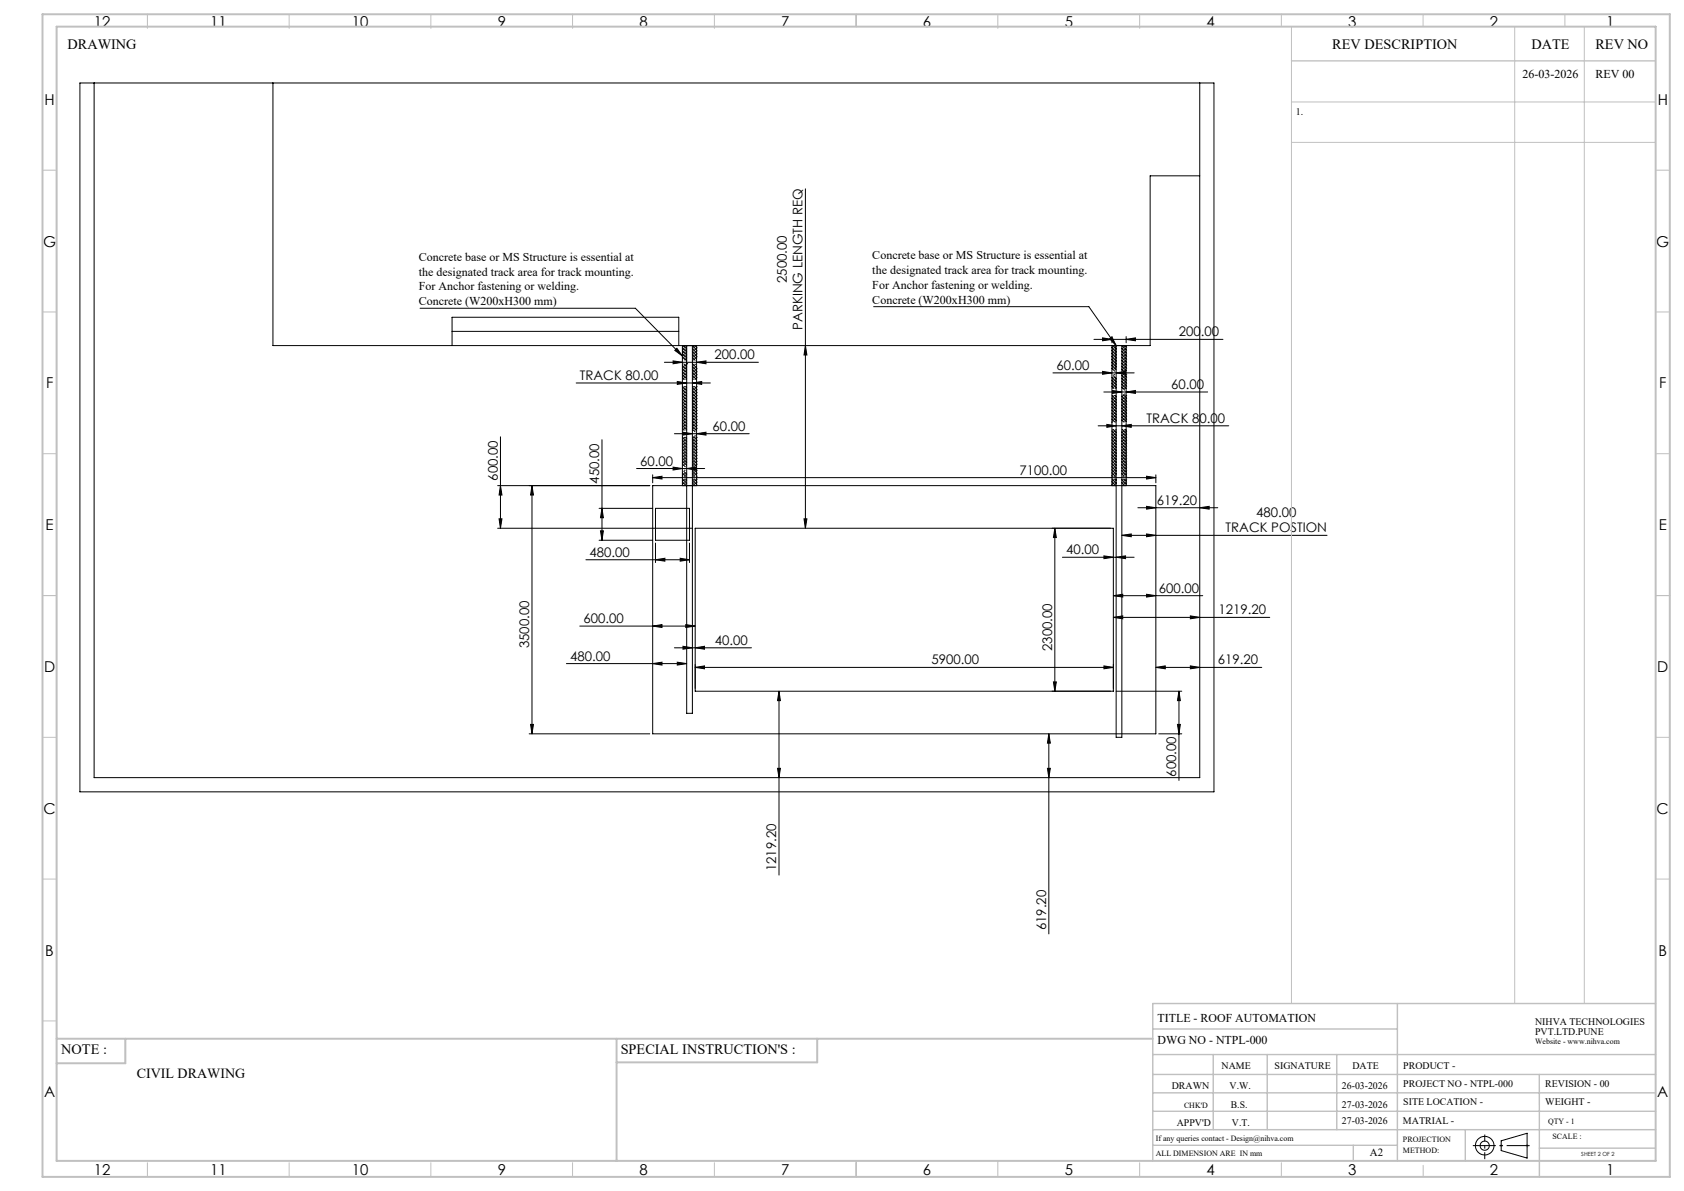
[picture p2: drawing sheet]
<svg xmlns="http://www.w3.org/2000/svg" width="594mm" height="420mm" viewBox="0 0 594 420" stroke-linecap="round" stroke-linejoin="round" font-family="sans-serif">
<g fill="none" stroke="#000" stroke-width=".35">
<path d="M28.2 29.3h400v249.9h-400zM33.2 29.3v244.9h390v-244.9M96.3 29.3v92.6h309.4v-59.9h17.5M284.1 66.6v119.7M148.2 108.7h75.9l16.6 16.8M159.5 116.9h79.9M308.2 108.1h75.9l9.6 13.8M385.9 119.7h45.5M388.9 119.2l3.3 .5-3.3 .5zM391.4 119.5l.8-.6 1.5 3zM392.2 118.7v2.2M397.2 119.7l3.3-.5v1z"/>
<path d="M397.2 118.7v2.2M159.5 121.9v-10h79.9v10M203.2 135.1h47.4M234.4 127.8h33.1M237.4 127.3l3.3 .5-3.3 .5zM238 123.6l.8-.8 1.9 2.7zM238.9 134.5l3.3 .6-3.3 .5zM240.7 121.9v49.4M240.7 125.7l1.5 1.5M240.7 132l1.5 1.5M240.7 122.6l1.5 1.5M240.7 123.6l1.5 1.5"/>
<path d="M240.7 124.7l1.5 1.5M240.7 129.9l1.5 1.5M240.7 131l1.5 1.5M240.7 137.3l1.5 1.5M240.7 138.3l1.5 1.6M240.7 139.4l1.5 1.5M240.7 133.1l.7 .7M240.8 136.3l1.4 1.4M240.8 122.1h.1M240.8 123.2h.1M240.8 124.3h.1M240.8 125.3h.1"/>
<path d="M240.8 126.3h.1M240.8 129.5h.1M240.8 130.6h.1M240.8 131.6h.1M240.8 132.7h.1M240.8 133.7h.1M240.8 136.9h.1M240.8 137.9h.1M240.8 139h.1M240.8 129l1.4 1.4M241.1 121.9l1.1 1.1M241.2 128.3l1 1"/>
<path d="M241.3 122.7h.1M241.3 123.7h.1M241.3 124.8h.1M241.3 125.8h.1M241.3 126.9h.1M241.3 129h.1M241.3 130.1h.1M241.3 131.1h.1M241.3 132.1h.1M241.3 133.2h.1M241.3 136.4h.1M241.3 137.4h.1"/>
<path d="M241.3 138.4h.1M241.3 139.5h.1M241.8 136.3l.4 .4M241.9 122.1h.1M241.9 123.2h.1M241.9 124.3h.1M241.9 125.3h.1M241.9 126.3h.1M241.9 128.5h.1M241.9 129.5h.1M241.9 130.6h.1M241.9 131.6h.1"/>
<path d="M241.9 132.7h.1M241.9 133.7h.1M241.9 136.9h.1M241.9 137.9h.1M241.9 139h.1M242.1 121.9l.1 .1M242.2 128.3h.1M242.2 121.9v129.6h2v-129.6l1.5 1.4M244.2 135.1l3.3-.6v1.1zM244.2 122.9l1.5 1.5M244.2 123.9l1.5 1.6M244.2 125l1.5 1.5"/>
<path d="M244.2 129.2l1.5 1.5M244.2 130.3l1.5 1.5M244.2 131.3l1.5 1.5M244.2 132.4l1.4 1.4M244.2 133.4l.4 .4M244.2 136.6l1.5 1.5M244.2 137.6l1.5 1.6M244.2 138.7l1.5 1.5M244.2 139.8l1.5 1.4M244.2 126.1l1 1M244.2 127.1l.2 .2M244.3 128.3l1.4 1.4"/>
<path d="M244.5 122.7h.1M244.5 123.7h.1M244.5 124.8h.1M244.5 125.8h.1M244.5 126.9h.1M244.5 129h.1M244.5 130.1h.1M244.5 131.1h.1M244.5 132.1h.1M244.5 133.2h.1M244.5 136.4h.1M244.5 137.4h.1"/>
<path d="M244.5 138.4h.1M244.5 139.5h.1M245 136.3l.7 .7M245 122.1h.1M245 123.2h.1M245 124.3h.1M245 125.3h.1M245 126.3h.1M245 128.5h.1M245 129.5h.1M245 130.6h.1M245 131.6h.1"/>
<path d="M245 132.7h.1M245 133.7h.1M245 136.9h.1M245 137.9h.1M245 139h.1M245.3 121.9l.4 .4M245.6 122.7h.1M245.6 123.7h.1M245.6 124.8h.1M245.6 125.8h.1M245.6 130.1h.1M245.6 131.1h.1"/>
<path d="M245.6 132.1h.1M245.6 133.2h.1M245.6 136.4h.1M245.6 137.4h.1M245.6 138.4h.1M245.6 139.5h.1M245.7 121.9v49.4M245.7 127.8l3.3-.5v1zM284.1 121.9l.5 3.3h-1zM371.4 131.5h28.6M388.9 131l3.3 .5-3.3 .5zM389.4 138.2h36.6"/>
<path d="M392.2 121.9v49.4M392.2 127.8l1.5 1.5M392.2 122.5l1.5 1.5M392.2 123.6l1.5 1.5M392.2 124.6l1.5 1.5M392.2 125.7l1.5 1.5M392.2 126.7l1.5 1.6M392.2 128.9l1.4 1.3M392.2 133.1l1.5 1.5M392.2 134.1l1.5 1.5M392.2 135.2l1.5 1.4M392.2 136.2l.8 .8"/>
<path d="M392.2 129.9l.3 .3M392.3 139.5l1.4 1.4M392.4 122.1h.1M392.4 123.2h.1M392.4 124.3h.1M392.4 125.3h.1M392.4 126.3h.1M392.4 127.4h.1M392.4 128.5h.1M392.4 129.5h.1M392.4 133.7h.1M392.4 134.8h.1"/>
<path d="M392.4 135.8h.1M392.4 136.9h.1M392.4 137.7l3.3 .5-3.3 .5zM392.6 121.9l1.1 1.1M392.7 132.5l1 1M392.7 130.4l.5 .5M392.9 122.7h.1M392.9 123.7h.1M392.9 124.8h.1M392.9 125.8h.1M392.9 126.9h.1M392.9 127.9h.1"/>
<path d="M392.9 129h.1M392.9 130.1h.1M392.9 132.1h.1M392.9 133.2h.1M392.9 134.2h.1M392.9 135.3h.1M392.9 136.4h.1M392.9 139.5h.1M393.4 139.5l.3 .3M393.4 122.1h.1M393.4 123.2h.1M393.4 124.3h.1"/>
<path d="M393.4 125.3h.1M393.4 126.3h.1M393.4 127.4h.1M393.4 128.5h.1M393.4 129.5h.1M393.4 133.7h.1M393.4 134.8h.1M393.4 135.8h.1M393.4 136.9h.1M393.7 121.9h.1M393.7 131.5l3.3-.5v1zM393.7 121.9v138.1h2v-138.1"/>
<path d="M395.7 122.9l1.5 1.5M395.7 123.9l1.5 1.5M395.7 125l1.5 1.5M395.7 126l1.5 1.5M395.7 127.1l1.5 1.5M395.7 128.1l1.5 1.5M395.7 129.2l1.5 1.5M395.7 130.2l.8 .8M395.7 132.3l1.5 1.5M395.7 133.4l1.5 1.5M395.7 134.5l1.5 1.4M395.7 135.5l1.5 1.5"/>
<path d="M395.7 139.7l1.5 1.5M395.7 136.5l.4 .5M395.8 121.9l1.4 1.4M396 122.7h.1M396 123.7h.1M396 124.8h.1M396 125.8h.1M396 126.9h.1M396 127.9h.1M396 129h.1M396 130.1h.1M396 132.1h.1"/>
<path d="M396 133.2h.1M396 134.2h.1M396 135.3h.1M396 136.4h.1M396 139.5h.1M396.2 139.2l1 .9M396.2 137l.5 .6M396.4 132l.8 .8M396.6 122.1h.1M396.6 123.2h.1M396.6 124.3h.1M396.6 125.3h.1"/>
<path d="M396.6 126.3h.1M396.6 127.4h.1M396.6 128.5h.1M396.6 129.5h.1M396.6 130.6h.1M396.6 132.7h.1M396.6 133.7h.1M396.6 134.8h.1M396.6 135.8h.1M396.6 136.9h.1M396.6 139h.1M396.8 121.9l.4 .4"/>
<path d="M397.1 122.7h.1M397.1 123.7h.1M397.1 124.8h.1M397.1 125.8h.1M397.1 126.9h.1M397.1 127.9h.1M397.1 129h.1M397.1 130.1h.1M397.1 132.1h.1M397.1 133.2h.1M397.1 134.2h.1M397.1 135.3h.1"/>
<path d="M397.1 136.4h.1M397.1 139.5h.1M397.2 138.2l3.3-.5v1zM397.2 121.9v49.4M176.5 154v32.3M212.3 155.1v35.4M237.9 152.9h26.4M240.7 143.6l1.5 1.5M240.7 144.7l1.5 1.5M240.7 149.9l1.5 1.5M240.7 151l.7 .7M240.7 156.2l1.5 1.5"/>
<path d="M240.7 157.3l1.5 1.5M240.7 140.5l1.5 1.5M240.7 141.5l1.5 1.5M240.7 142.6l1.5 1.5M240.7 145.7l1.5 1.5M240.7 146.8l1.5 1.5M240.7 147.8l1.5 1.5M240.7 148.9l1.5 1.5M240.7 155.2l1.5 1.5M240.7 158.3l1.5 1.6M240.7 159.4l1.5 1.5M240.8 154.2l1.4 1.4"/>
<path d="M240.8 140h.1M240.8 141.1h.1M240.8 142.2h.1M240.8 143.2h.1M240.8 144.2h.1M240.8 145.3h.1M240.8 146.3h.1M240.8 147.4h.1M240.8 148.5h.1M240.8 149.5h.1M240.8 150.5h.1M240.8 151.6h.1"/>
<path d="M240.8 154.8h.1M240.8 155.8h.1M240.8 156.9h.1M240.8 157.9h.1M240.8 159h.1M240.9 152.4l3.3 .5-3.3 .5zM241.3 140.6h.1M241.3 141.6h.1M241.3 142.7h.1M241.3 143.7h.1M241.3 144.8h.1M241.3 145.8h.1"/>
<path d="M241.3 146.9h.1M241.3 147.9h.1M241.3 149h.1M241.3 150.1h.1M241.3 151.1h.1M241.3 154.3h.1M241.3 155.3h.1M241.3 156.4h.1M241.3 157.4h.1M241.3 158.5h.1M241.3 159.5h.1M241.8 154.2l.4 .4"/>
<path d="M241.9 140h.1M241.9 141.1h.1M241.9 142.2h.1M241.9 143.2h.1M241.9 144.2h.1M241.9 145.3h.1M241.9 146.3h.1M241.9 147.4h.1M241.9 148.5h.1M241.9 149.5h.1M241.9 150.5h.1M241.9 151.6h.1"/>
<path d="M241.9 154.8h.1M241.9 155.8h.1M241.9 156.9h.1M241.9 157.9h.1M241.9 159h.1M244.2 140.8l1.5 1.5M244.2 141.9l1.5 1.5M244.2 142.9l1.5 1.5M244.2 144l1.5 1.5M244.2 145l1.5 1.5M244.2 146.1l1.5 1.4M244.2 147.1l1.5 1.5"/>
<path d="M244.2 148.2l1.5 1.5M244.2 149.2l1.5 1.5M244.2 150.3l1.4 1.4M244.2 154.5l1.5 1.5M244.2 155.5l1.5 1.5M244.2 156.6l1.5 1.5M244.2 157.6l1.5 1.6M244.2 158.7l1.5 1.5M244.2 159.8l1.5 1.4M244.2 151.3l.3 .4M244.5 140.6h.1M244.5 141.6h.1"/>
<path d="M244.5 142.7h.1M244.5 143.7h.1M244.5 144.8h.1M244.5 145.8h.1M244.5 146.9h.1M244.5 147.9h.1M244.5 149h.1M244.5 150.1h.1M244.5 151.1h.1M244.5 154.3h.1M244.5 155.3h.1M244.5 156.4h.1"/>
<path d="M244.5 157.4h.1M244.5 158.5h.1M244.5 159.5h.1M244.7 153.9l1 1M244.7 151.8l.5 .5M245 140h.1M245 141.1h.1M245 142.2h.1M245 143.2h.1M245 144.2h.1M245 145.3h.1M245 146.3h.1"/>
<path d="M245 147.4h.1M245 148.5h.1M245 149.5h.1M245 150.5h.1M245 151.6h.1M245 153.7h.1M245 154.8h.1M245 155.8h.1M245 156.9h.1M245 157.9h.1M245 159h.1M245.6 140.6h.1"/>
<path d="M245.6 141.6h.1M245.6 142.7h.1M245.6 143.7h.1M245.6 144.8h.1M245.6 145.8h.1M245.6 146.9h.1M245.6 147.9h.1M245.6 149h.1M245.6 150.1h.1M245.6 151.1h.1M245.6 154.3h.1M245.6 155.3h.1"/>
<path d="M245.6 156.4h.1M245.6 157.4h.1M245.6 158.5h.1M245.6 159.5h.1M245.7 152.9l3.3-.5v1zM387.3 150.2h46.1M390.4 149.7l3.3 .5-3.3 .5zM392.2 140.4l1.5 1.5M392.2 146.7l1.5 1.5M392.2 152l1.5 1.5M392.2 153.1l1.5 1.4M392.2 158.3l1.5 1.5"/>
<path d="M392.2 159.4l1.5 1.4M392.2 141.5l1.5 1.5M392.2 142.5l1.5 1.5M392.2 143.6l1.5 1.5M392.2 144.6l1.5 1.5M392.2 145.7l1.5 1.5M392.2 147.8l1.1 1.1M392.2 154.1l1.5 1.5M392.2 155.1l1.5 1.6M392.2 156.2l1.5 1.5M392.2 157.3l1.5 1.5M392.2 148.8l.1 .1"/>
<path d="M392.4 140h.1M392.4 141.1h.1M392.4 142.2h.1M392.4 143.2h.1M392.4 144.2h.1M392.4 145.3h.1M392.4 146.3h.1M392.4 147.4h.1M392.4 148.5h.1M392.4 151.6h.1M392.4 152.7h.1M392.4 153.7h.1"/>
<path d="M392.4 154.8h.1M392.4 155.8h.1M392.4 156.9h.1M392.4 157.9h.1M392.4 159h.1M392.7 151.4l1 1.1M392.9 140.6h.1M392.9 141.6h.1M392.9 142.7h.1M392.9 143.7h.1M392.9 144.8h.1M392.9 145.8h.1"/>
<path d="M392.9 146.9h.1M392.9 147.9h.1M392.9 152.1h.1M392.9 153.2h.1M392.9 154.3h.1M392.9 155.3h.1M392.9 156.4h.1M392.9 157.4h.1M392.9 158.5h.1M392.9 159.5h.1M393.4 140h.1M393.4 141.1h.1"/>
<path d="M393.4 142.2h.1M393.4 143.2h.1M393.4 144.2h.1M393.4 145.3h.1M393.4 146.3h.1M393.4 147.4h.1M393.4 148.5h.1M393.4 151.6h.1M393.4 152.7h.1M393.4 153.7h.1M393.4 154.8h.1M393.4 155.8h.1"/>
<path d="M393.4 156.9h.1M393.4 157.9h.1M393.4 159h.1M395.7 140.8l1.5 1.5M395.7 141.8l1.5 1.5M395.7 142.9l1.5 1.5M395.7 143.9l1.5 1.5M395.7 145l1.5 1.5M395.7 146l1.5 1.5M395.7 147.1l1.5 1.5M395.7 148.1l.8 .8M395.7 152.3l1.5 1.5"/>
<path d="M395.7 153.4l1.5 1.5M395.7 154.4l1.5 1.5M395.7 155.5l1.5 1.5M395.7 156.5l1.5 1.6M395.7 157.6l1.5 1.5M395.7 158.7l1.5 1.4M395.7 159.7l1.5 1.5M395.7 150.2l3.3-.5v1zM395.9 151.4l1.3 1.4M396 140.6h.1M396 141.6h.1M396 142.7h.1"/>
<path d="M396 143.7h.1M396 144.8h.1M396 145.8h.1M396 146.9h.1M396 147.9h.1M396 152.1h.1M396 153.2h.1M396 154.3h.1M396 155.3h.1M396 156.4h.1M396 157.4h.1M396 158.5h.1"/>
<path d="M396 159.5h.1M396.6 140h.1M396.6 141.1h.1M396.6 142.2h.1M396.6 143.2h.1M396.6 144.2h.1M396.6 145.3h.1M396.6 146.3h.1M396.6 147.4h.1M396.6 148.5h.1M396.6 151.6h.1M396.6 152.7h.1"/>
<path d="M396.6 153.7h.1M396.6 154.8h.1M396.6 155.8h.1M396.6 156.9h.1M396.6 157.9h.1M396.6 159h.1M396.9 151.4l.3 .3M397.1 140.6h.1M397.1 141.6h.1M397.1 142.7h.1M397.1 143.7h.1M397.1 144.8h.1"/>
<path d="M397.1 145.8h.1M397.1 146.9h.1M397.1 147.9h.1M397.1 152.1h.1M397.1 153.2h.1M397.1 154.3h.1M397.1 155.3h.1M397.1 156.4h.1M397.1 157.4h.1M397.1 158.5h.1M397.1 159.5h.1M176.5 171.3l.6 3.3h-1.1z"/>
<path d="M187.6 171.3l.6 3.3h-1.1zM187.6 171.3v87.5M211.3 179.3h18.9M212.3 179.3l.5 3.3h-1zM224.5 165.2h24.1M229.2 171.3h-53.7M230.2 168.4l3.3-.5v1zM230.2 167.4v2.9M230.2 168.4h177.5M230.2 171.3h177.5v87.5h-177.5zM231.2 179.3h12v11.2h-12zM237.4 164.7l3.3 .5-3.3 .6z"/>
<path d="M240.7 162.5l1.4 1.5M240.7 166.8l1.2 1.1M240.7 160.5l1.5 1.4M240.7 161.5l1.5 1.5M240.7 167.8l.1 .1M240.7 169.9l1.3 1.4M240.7 171l.3 .3M240.7 163.6l.4 .4M240.8 168.9l1.4 1.5M240.8 160h.1M240.8 161.1h.1M240.8 162.2h.1"/>
<path d="M240.8 163.2h.1M240.8 167.4h.1M240.8 169.5h.1M240.8 170.6h.1M241.2 166.2l1 1M241.2 164.1l.5 .5M241.3 160.6h.1M241.3 161.6h.1M241.3 162.7h.1M241.3 163.7h.1M241.3 165.8h.1M241.3 166.9h.1"/>
<path d="M241.3 167.9h.1M241.3 169h.1M241.3 170h.1M241.3 171.1h.1M241.8 168.9l.4 .4M241.9 160h.1M241.9 161.1h.1M241.9 162.2h.1M241.9 163.2h.1M241.9 167.4h.1M241.9 169.5h.1M241.9 170.6h.1"/>
<path d="M242.2 165.2l3.3-.5v1.1zM244.2 160.8l1.5 1.5M244.2 161.8l1.5 1.6M244.2 162.9l1.5 1.5M244.2 164l.8 .7M244.2 166.1l1.5 1.5M244.2 167.1l.8 .8M244.2 169.2l1.5 1.5M244.2 170.3l1 1M244.5 160.6h.1M244.5 161.6h.1M244.5 162.7h.1"/>
<path d="M244.5 163.7h.1M244.5 165.8h.1M244.5 166.9h.1M244.5 167.9h.1M244.5 169h.1M244.5 170h.1M244.5 171.1h.1M244.9 165.8l.8 .7M245 168.9l.7 .8M245 160h.1M245 161.1h.1M245 162.2h.1"/>
<path d="M245 163.2h.1M245 164.2h.1M245 166.4h.1M245 167.4h.1M245 169.5h.1M245 170.6h.1M245.6 160.6h.1M245.6 161.6h.1M245.6 162.7h.1M245.6 163.7h.1M245.6 165.8h.1M245.6 166.9h.1"/>
<path d="M245.6 167.9h.1M245.6 169h.1M245.6 170h.1M245.6 171.1h.1M392.2 164.6l1.5 1.5M392.2 160.4l1.5 1.5M392.2 161.4l1.5 1.6M392.2 162.5l1.5 1.5M392.2 163.6l1.5 1.5M392.2 165.7l1.5 1.5M392.2 166.7l1.2 1.2M392.2 169.9l1.4 1.4"/>
<path d="M392.2 170.9l.3 .4M392.2 167.8l.2 .1M392.3 168.9l1.4 1.4M392.4 160h.1M392.4 161.1h.1M392.4 162.2h.1M392.4 163.2h.1M392.4 164.2h.1M392.4 165.3h.1M392.4 166.4h.1M392.4 167.4h.1M392.4 169.5h.1"/>
<path d="M392.4 170.6h.1M392.9 160.6h.1M392.9 161.6h.1M392.9 162.7h.1M392.9 163.7h.1M392.9 164.8h.1M392.9 165.8h.1M392.9 166.9h.1M392.9 167.9h.1M392.9 169h.1M392.9 170h.1M392.9 171.1h.1"/>
<path d="M393.4 168.9l.3 .4M393.4 160h.1M393.4 161.1h.1M393.4 162.2h.1M393.4 163.2h.1M393.4 164.2h.1M393.4 165.3h.1M393.4 166.4h.1M393.4 167.4h.1M393.4 169.5h.1M393.4 170.6h.1M395.7 160.7l1.5 1.6"/>
<path d="M395.7 161.8l1.5 1.5M395.7 162.9l1.5 1.5M395.7 163.9l1.5 1.5M395.7 165l1.5 1.5M395.7 166l1.5 1.5M395.7 167.1l.9 .8M395.7 169.2l1.5 1.5M395.7 170.2l1.1 1.1M396 160.6h.1M396 161.6h.1M396 162.7h.1M396 163.7h.1"/>
<path d="M396 164.8h.1M396 165.8h.1M396 166.9h.1M396 167.9h.1M396 169h.1M396 170h.1M396 171.1h.1M396.5 168.9l.7 .7M396.6 160h.1M396.6 161.1h.1M396.6 162.2h.1M396.6 163.2h.1"/>
<path d="M396.6 164.2h.1M396.6 165.3h.1M396.6 166.4h.1M396.6 167.4h.1M396.6 169.5h.1M396.6 170.6h.1M397.1 160.6h.1M397.1 161.6h.1M397.1 162.7h.1M397.1 163.7h.1M397.1 164.8h.1M397.1 165.8h.1"/>
<path d="M397.1 166.9h.1M397.1 167.9h.1M397.1 169h.1M397.1 170h.1M397.1 171.1h.1M401.4 179.1h28.1M404.4 167.9l3.3 .5-3.3 .5zM404.4 178.6l3.3 .5-3.3 .4zM407.7 167.4v2.9M423.2 179.1l3.3-.5v.9zM175.5 186.3h68.7M176 183h1.1l-.6 3.3z"/>
<path d="M206.7 197.4h36.5M211.3 190.5h18.9M211.8 187.2h1l-.5 3.3zM231.2 197.4l3.3-.5v1zM231.2 191.5v6.9M239.9 196.9l3.3 .5-3.3 .5zM243.2 191.5v6.9M245.2 186.3h147.5v57.5h-147.5zM283.6 183h1l-.5 3.3zM372.1 186.3l.5 3.3h-1zM372.1 186.3v57.5M374.8 196.5h25.2"/>
<path d="M389.4 196l3.3 .5-3.3 .5zM393.7 196.5l3.3-.5v1zM395.7 188.8l3.3-.5v1zM395.7 188.8h72.4M404.4 188.3l3.3 .5-3.3 .5zM392.7 210.1l3.3-.5v1zM392.7 217.7l3.3-.5v1zM392.7 210.1h31.6M392.7 217.7h55.2M404.4 209.6l3.3 .5-3.3 .5zM419.9 217.2l3.3 .5-3.3 .5zM199.8 234h42.4"/>
<path d="M204.5 220.8h40.7M230.2 220.8l3.3-.5v1zM230.2 234l3.3-.5v1zM237.9 228.4h27.2M238.9 233.5l3.3 .5-3.3 .5zM240.9 227.9l3.3 .5-3.3 .5zM241.9 220.3l3.3 .5-3.3 .5zM245.2 235.4l3.3-.6v1zM245.2 228.4l3.3-.5v1zM245.2 235.4h147.5M389.4 234.8l3.3 .6-3.3 .4zM407.7 235.4l3.3-.6v1z"/>
<path d="M407.7 235.4h37.4M419.9 234.8l3.3 .6-3.3 .4zM186.7 258.8h42.5M187.1 255.5h1.1l-.6 3.3zM274.8 243.8v64.8M274.8 243.8l.5 3.3h-1.1zM370 258.8v70.5M370 258.8l.5 3.3h-1zM371.6 240.5h1l-.5 3.3zM393.7 243.8h23.1M408.7 258.8h8.1M415.3 255.5h1l-.4 3.3z"/>
<path d="M415.9 243.8v31.4M415.9 243.8l.4 3.3h-1zM274.2 271h1.1l-.5 3.2zM369.5 271h1l-.5 3.2zM529.5 402.3l9.2-2.7v8.8l-9.2-2.7z"/>
<circle cx="523.7" cy="404" r="1.62"/>
<circle cx="523.7" cy="404" r="3.3"/>
</g>
<g fill="none" stroke="#c0c0c0" stroke-width=".35">
<path d="M52 5v5M102 5v5M152 5v5M202 5v5M252 5v5M302 5v4.4M352 5v5M402 5v5M452 5v4.4M455.5 9.4v344.5M502 5v4.4M534.3 9.4v344.5"/>
<path d="M552 5v4.4M558.8 9.4v344.5M455.5 36h128.5M455.5 50.2h128.5M15 60h5M584 60h5M15 110h5M584 110h5M15 160h5M584 160h5M15 210h5M584 210h5"/>
<path d="M15 260h5M584 260h5M15 310h5M584 310h5M15 360h5M52 410v5M102 410v5M152 410v5M202 410v5M252 410v5M302 409.4v5.6M352 409.4v5.6"/>
<path d="M402 410v5M452 410v5M502 410.9v4.1M529 404h1M529.2 403.7l.7 .7M529.5 403.5v1M529.9 403.7l-.7 .7M538.1 404h1.1M538.3 403.7l.7 .7M538.7 403.5v1M539 403.7l-.7 .7"/>
</g>
<path d="M519.5 404h20.1" fill="none" stroke="#000" stroke-width=".35" stroke-dasharray="15.2 1.3 1.3 1.3" stroke-dashoffset="7.1" stroke-linecap="butt"/>
<path d="M523.7 408.8v-8.7" fill="none" stroke="#000" stroke-width=".35" stroke-dasharray="15.2 1.3 1.3 1.3" stroke-dashoffset="12.8" stroke-linecap="butt"/>
<g fill="none" stroke="#c0c0c0" stroke-width=".5">
<path d="M455.5 21.5h128.5M492.9 353.9v55.5M584 353.9h-177.4v55.5M406.6 371.9h177.4M406.6 378.9h177.4M406.6 362.9h86.3M428 371.9v26.5M447 371.9v26.5M471.5 371.9v26.5M543 378.9v36.1M406.6 391.9h177.4M406.6 385.4h177.4"/>
<path d="M406.6 398.4h177.4M516.9 398.4v11M406.6 403.9h86.3M477.3 403.9v5.5M543 404.9h41"/>
</g>
<path d="M15 5h574v410h-574zM20 9.4h564v400h-564zM20 366.3h386.6M44.2 366.3v8.6h-24.2M217.5 366.3v43.1M288.3 366.3v8.3h-70.8" fill="none" stroke="#c0c0c0" stroke-width=".7"/>
<g fill="#000">
<path d="M388.9 119.2l3.3 .5-3.3 .5zM397.2 119.7l3.3-.5v1z"/>
<path d="M238 123.6l.8-.8 1.9 2.7zM391.4 119.5l.8-.6 1.5 3z"/>
<path d="M238.9 134.5l3.3 .6-3.3 .5zM244.2 135.1l3.3-.6v1.1zM240.9 152.4l3.3 .5-3.3 .5zM245.7 152.9l3.3-.5v1zM240.9 227.9l3.3 .5-3.3 .5zM245.2 228.4l3.3-.5v1z"/>
<path d="M245.7 127.8l3.3-.5v1zM237.4 127.3l3.3 .5-3.3 .5z"/>
<path d="M390.4 149.7l3.3 .5-3.3 .5zM395.7 150.2l3.3-.5v1z"/>
<path d="M237.4 164.7l3.3 .5-3.3 .6zM242.2 165.2l3.3-.5v1.1z"/>
<path d="M404.4 167.9l3.3 .5-3.3 .5zM230.2 168.4l3.3-.5v1z"/>
<path d="M176 183h1.1l-.6 3.3zM176.5 171.3l.6 3.3h-1.1z"/>
<path d="M231.2 197.4l3.3-.5v1zM239.9 196.9l3.3 .5-3.3 .5z"/>
<path d="M395.7 188.8l3.3-.5v1zM404.4 188.3l3.3 .5-3.3 .5zM392.4 137.7l3.3 .5-3.3 .5zM397.2 138.2l3.3-.5v1z"/>
<path d="M238.9 233.5l3.3 .5-3.3 .5zM230.2 234l3.3-.5v1zM393.7 131.5l3.3-.5v1zM388.9 131l3.3 .5-3.3 .5zM393.7 196.5l3.3-.5v1zM389.4 196l3.3 .5-3.3 .5z"/>
<path d="M245.2 235.4l3.3-.6v1zM389.4 234.8l3.3 .6-3.3 .4zM392.7 210.1l3.3-.5v1zM404.4 209.6l3.3 .5-3.3 .5zM392.7 217.7l3.3-.5v1zM419.9 217.2l3.3 .5-3.3 .5zM404.4 178.6l3.3 .5-3.3 .4zM423.2 179.1l3.3-.5v.9z"/>
<path d="M241.9 220.3l3.3 .5-3.3 .5zM230.2 220.8l3.3-.5v1zM419.9 234.8l3.3 .6-3.3 .4zM407.7 235.4l3.3-.6v1z"/>
<path d="M371.6 240.5h1l-.5 3.3zM372.1 186.3l.5 3.3h-1zM283.6 183h1l-.5 3.3zM284.1 121.9l.5 3.3h-1z"/>
<path d="M415.9 243.8l.4 3.3h-1zM415.3 255.5h1l-.4 3.3zM370 258.8l.5 3.3h-1zM369.5 271h1l-.5 3.2zM274.8 243.8l.5 3.3h-1.1zM274.2 271h1.1l-.5 3.2zM187.6 171.3l.6 3.3h-1.1zM187.1 255.5h1.1l-.6 3.3zM212.3 179.3l.5 3.3h-1zM211.8 187.2h1l-.5 3.3z"/>
</g>
<g font-size="5.3">
<text x="33.1" y="9.5">12</text>
<text x="74.1" y="9.5">11</text>
<text x="124.1" y="9.5">10</text>
<text x="175.6" y="9.5">9</text>
<text x="225.6" y="9.5">8</text>
<text x="275.6" y="9.5">7</text>
<text x="325.6" y="9.5">6</text>
<text x="375.6" y="9.5">5</text>
<text x="425.6" y="9.5">4</text>
<text x="475.6" y="9.5">3</text>
<text x="525.6" y="9.5">2</text>
<text x="566.6" y="9.5">1</text>
<text x="15.7" y="37">H</text>
<text x="584.7" y="37">H</text>
<text x="15.2" y="87">G</text>
<text x="584.2" y="87">G</text>
<text x="16.2" y="137">F</text>
<text x="585.2" y="137">F</text>
<text x="16.1" y="187">E</text>
<text x="585.1" y="187">E</text>
<text x="15.5" y="237">D</text>
<text x="584.5" y="237">D</text>
<text x="15.4" y="287">C</text>
<text x="584.4" y="287">C</text>
<text x="16" y="337">B</text>
<text x="585" y="337">B</text>
<text x="15.5" y="387">A</text>
<text x="584.5" y="387">A</text>
<text x="33.1" y="414.5">12</text>
<text x="74.1" y="414.5">11</text>
<text x="124.1" y="414.5">10</text>
<text x="175.6" y="414.5">9</text>
<text x="225.6" y="414.5">8</text>
<text x="275.6" y="414.5">7</text>
<text x="325.6" y="414.5">6</text>
<text x="375.6" y="414.5">5</text>
<text x="425.6" y="414.5">4</text>
<text x="475.6" y="414.5">3</text>
<text x="525.6" y="414.5">2</text>
<text x="566.6" y="414.5">1</text>
</g>
<g font-size="5">
<text x="23.8" y="17.2">DRAWING</text>
<text x="470" y="17.4">REV DESCRIPTION</text>
<text x="540.2" y="17.4">DATE</text>
<text x="562.8" y="17.4">REV NO</text>
<text x="21.6" y="371.8">NOTE :</text>
<text x="218.9" y="371.8">SPECIAL INSTRUCTION'S :</text>
</g>
<text font-size="4.9" x="48.2" y="380">CIVIL DRAWING</text>
<g font-size="4.7">
<text x="277.6" y="99.8" transform="rotate(-90 277.6 99.8)">2500.00</text>
<text x="283.1" y="116.3" transform="rotate(-90 283.1 116.3)">PARKING LENGTH REQ</text>
<text x="415.9" y="118.6">200.00</text>
<text x="252" y="126.7">200.00</text>
<text x="372.7" y="130.5">60.00</text>
<text x="204.5" y="134">TRACK 80.00</text>
<text x="413.1" y="137.2">60.00</text>
<text x="404.4" y="149.1">TRACK 80.00</text>
<text x="251.4" y="151.9">60.00</text>
<text x="225.9" y="164.2">60.00</text>
<text x="359.6" y="167.4">7100.00</text>
<text x="175.5" y="169.6" transform="rotate(-90 175.5 169.6)">600.00</text>
<text x="211.3" y="170.6" transform="rotate(-90 211.3 170.6)">450.00</text>
<text x="408" y="178">619.20</text>
<text x="443.1" y="182.2">480.00</text>
<text x="432.3" y="187.8">TRACK POSTION</text>
<text x="208" y="196.4">480.00</text>
<text x="376.1" y="195.5">40.00</text>
<text x="408.8" y="209">600.00</text>
<text x="205.8" y="219.7">600.00</text>
<text x="429.8" y="216.7">1219.20</text>
<text x="252.2" y="227.4">40.00</text>
<text x="186.7" y="228.7" transform="rotate(-90 186.7 228.7)">3500.00</text>
<text x="201.1" y="233">480.00</text>
<text x="371.1" y="229.6" transform="rotate(-90 371.1 229.6)">2300.00</text>
<text x="328.6" y="234.3">5900.00</text>
<text x="429.6" y="234.3">619.20</text>
<text x="414.8" y="273.9" transform="rotate(-90 414.8 273.9)">600.00</text>
<text x="273.8" y="307.3" transform="rotate(-90 273.8 307.3)">1219.20</text>
<text x="369" y="328" transform="rotate(-90 369 328)">619.20</text>
</g>
<g font-size="4.2">
<text x="537.1" y="27.6">26-03-2026</text>
<text x="562.8" y="27.6">REV 00</text>
<text x="147.7" y="91.9">Concrete base or MS Structure is essential at</text>
<text x="307.7" y="91.3">Concrete base or MS Structure is essential at</text>
<text x="147.7" y="97.2">the designated track area for track mounting.</text>
<text x="307.7" y="96.6">the designated track area for track mounting.</text>
<text x="307.7" y="101.8">For Anchor fastening or welding.</text>
<text x="147.7" y="102.4">For Anchor fastening or welding.</text>
<text x="147.7" y="107.6">Concrete (W200xH300 mm)</text>
<text x="307.7" y="107">Concrete (W200xH300 mm)</text>
<text x="408.3" y="360.3">TITLE - ROOF AUTOMATION</text>
<text x="408.3" y="368.2">DWG NO - NTPL-000</text>
</g>
<text font-size="3.9" x="483.2" y="407.7">A2</text>
<g font-size="3.5">
<text x="457" y="40.6">1.</text>
<text x="541.5" y="361.3">NIHVA TECHNOLOGIES</text>
<text x="541.5" y="364.9">PVT.LTD.PUNE</text>
<text x="430.9" y="377">NAME</text>
<text x="449.6" y="377">SIGNATURE</text>
<text x="477" y="377">DATE</text>
<text x="495" y="377">PRODUCT -</text>
<text x="495" y="383.3">PROJECT NO - NTPL-000</text>
<text x="545.1" y="383.3">REVISION - 00</text>
<text x="413.3" y="384.1">DRAWN</text>
<text x="433.7" y="384.1">V.W.</text>
<text x="473.4" y="384.1">26-03-2026</text>
<text x="495" y="389.8">SITE LOCATION -</text>
<text x="545.1" y="389.8">WEIGHT -</text>
<text x="434.1" y="390.6">B.S.</text>
<text x="473.4" y="390.6">27-03-2026</text>
<text x="415.1" y="396.9">APPV'D</text>
<text x="434.6" y="396.9">V.T.</text>
<text x="473.4" y="396.5">27-03-2026</text>
<text x="494.8" y="396.5">MATRIAL -</text>
</g>
<g font-size="2.8">
<text x="541.5" y="368.3">Website - www.nihva.com</text>
<text x="417.6" y="390.6">CHK'D</text>
<text x="546.1" y="396.5">QTY - 1</text>
<text x="547.6" y="401.7">SCALE :</text>
<text x="407.7" y="402.2">If any queries contact - Design@nihva.com</text>
<text x="407.7" y="407.7">ALL DIMENSION ARE IN mm</text>
<text x="494.8" y="402.7">PROJECTION</text>
<text x="494.8" y="406.5">METHOD:</text>
</g>
<text font-size="2" x="557.8" y="407.8">SHEET 2 OF 2</text>
</svg>
